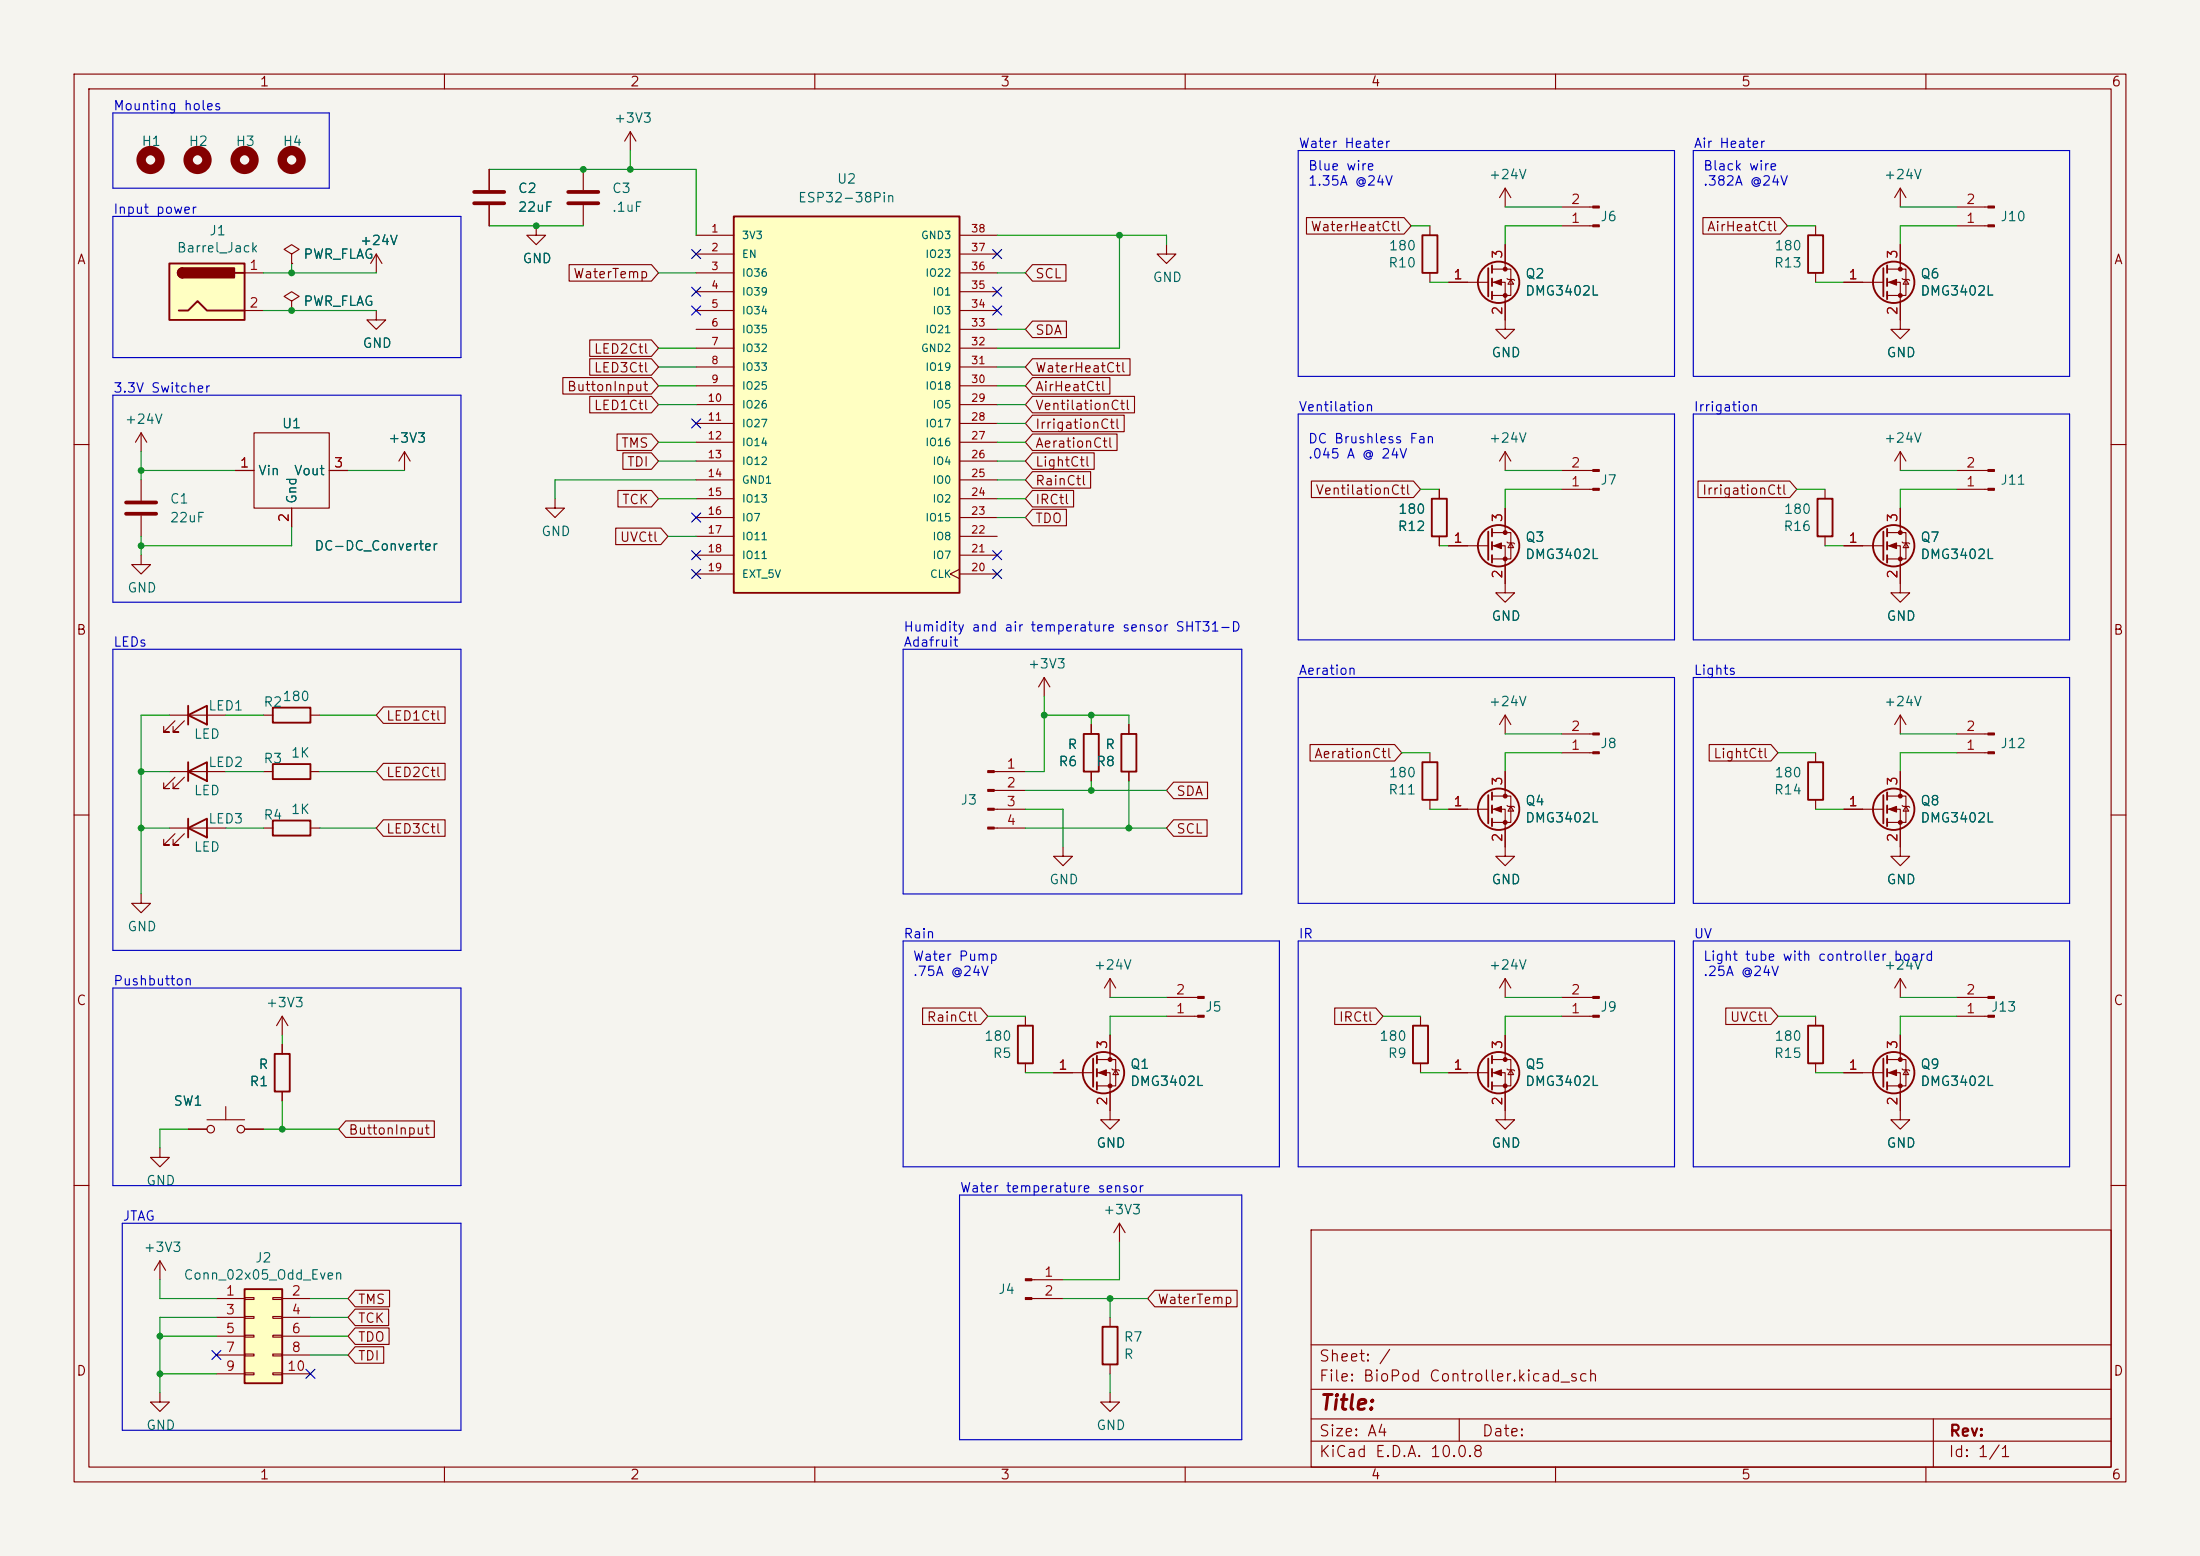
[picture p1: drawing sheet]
<svg xmlns="http://www.w3.org/2000/svg" width="297mm" height="210mm" viewBox="0 0 297 210" stroke-linecap="round" stroke-linejoin="round" font-family="sans-serif">
<path d="M0 0h297v210h-297z" fill="#f5f4ef" stroke="#f5f4ef" stroke-width=".14"/>
<g fill="none" stroke="#840000" stroke-width=".15">
<path d="M10 10h277v190h-277zM12 12h273v186h-273zM60 10v2M110 10v2M160 10v2M210 10v2M260 10v2M157.5 33v1.3h1.2l-1.2 1.3-1.3-1.3h1.3M193 30.5v1.3M193 36.8v1.3M248.9 38.1h5.4M254.8 38.1h1.7v6.4h1.3l-1.3 1.2-1.2-1.2h1.2"/>
<path d="M254.8 36.3h2.5v3.6h-2.5M256.5 33v3.3M256.8 37.6l.1 .1h.8l.1 .1M257.3 37.7l.4 .7h-.8zM19 58.4l-.7 1.3M19 58.4l.8 1.3M19 58.4v2.6M39.4 40.6l1-.6-1-.6-1 .6 1 .6v1.3M39.4 41.9h.1M50.8 41.9v1.3h1.3l-1.3 1.3-1.3-1.3h1.3M10 60h2M19 64.8v2.8"/>
<path d="M19 69.6v2.8M246.4 66v1.3M246.4 72.4v1.3M248.9 73.7h5.4M254.8 71.9h2.5v3.5h-2.5M254.8 73.7h1.7v6.3h1.3l-1.3 1.3-1.2-1.3h1.2M256.5 61l-.7 1.2M256.5 61l.8 1.2M256.5 61v2.5M256.5 68.6v3.3M256.8 73.2l.1 .1h.8l.1 .1M257.3 73.3l.4 .6h-.8z"/>
<path d="M264.2 66h4.2M264.2 63.5h4.2M285 60h2M22.9 96.5h7.6M23.6 97.3l-1.5 1.5h.8h-.8v-.8M24.9 97.3l-1.5 1.5h.7h-.7v-.8M35.6 96.5h1.2M41.9 96.5h1.3M203.2 96.5v2.6M203.2 96.5l-.8 1.3M203.2 96.5l.8 1.3M210.8 99.1h4.2"/>
<path d="M10 110h2M134.2 109.2h4.2M134.2 104.1h4.2M134.2 106.7h4.2M134.2 111.8h4.2M195.6 109.2h5.3M201.4 109.2h1.8v6.4h1.3l-1.3 1.2-1.3-1.2h1.3M201.4 107.4h2.6v3.6h-2.6M203.2 104.1v3.3M203.5 108.7l.1 .1h.7l.2 .2M204 108.8l.3 .7h-.7zM210.8 101.6h4.2"/>
<path d="M285 110h2M191.8 137.2v1.2M203.2 139.7v3.3M38.1 141v1.2M38.1 147.3v1.3M191.8 143.5v1.3M195.6 144.8h5.3M201.4 144.8h1.8v6.3h1.3l-1.3 1.3-1.3-1.3h1.3M201.4 143h2.6v3.6h-2.6M203.5 144.3l.1 .1h.7l.2 .1M204 144.4l.3 .6h-.7zM10 160h2"/>
<path d="M151.1 165.1l-.7 1.3M151.1 165.1l.8 1.3M151.1 165.1v2.5M177 166h108v32h-108zM285 160h2M60 198v2M110 198v2M160 198v2M177 194.5h108M177 191.5h108M177 187.5h108M177 181.5h108"/>
<path d="M197 191.5v3M210 198v2M260 198v2M261 191.5v6.5"/>
</g>
<g fill="none" stroke="#840000" stroke-width=".25">
<path d="M192 31.8h2.1v5h-2.1zM254.3 36.2v3.8M254.8 35.8v1M254.8 37.6v1M254.8 39.4v1M245.4 67.3h2v5.1h-2zM254.3 71.8v3.8M254.8 71.4v1M254.8 73.2v1M254.8 74.9v1M25.4 96.5l2.5-1.2v2.5zM25.4 95.3v2.5"/>
<path d="M36.8 95.5h5.1v2h-5.1zM200.9 107.3v3.8M201.4 106.9v1.1M201.4 108.7v1M201.4 110.5v1M190.8 138.4h2v5.1h-2zM37.1 142.2h2v5.1h-2zM200.9 142.9v3.8M201.4 142.5v1M201.4 144.3v1M201.4 146.1v1"/>
<circle cx="255.7" cy="38.1" r="2.79"/>
<circle cx="255.7" cy="73.7" r="2.79"/>
<circle cx="202.3" cy="109.2" r="2.79"/>
<circle cx="202.3" cy="144.8" r="2.79"/>
</g>
<g fill="#840000" stroke="#840000" stroke-width=".15">
<path d="M201.7 109.2l1-.4v.8z"/>
<path d="M268.4 65.9h.8v.3h-.8z"/>
<path d="M268.4 63.4h.8v.2h-.8z"/>
<path d="M201.7 144.8l1-.4v.8z"/>
<path d="M255 73.7l1-.4v.7z"/>
<path d="M215 101.5h.9v.2h-.9z"/>
<path d="M215 98.9h.9v.3h-.9z"/>
<path d="M133.3 104h.9v.3h-.9z"/>
<path d="M133.3 106.6h.9v.2h-.9z"/>
<path d="M133.3 109.1h.9v.2h-.9z"/>
<path d="M133.3 111.6h.9v.3h-.9z"/>
<path d="M255 38.1l1-.4v.8z"/>
<circle cx="203.2" cy="107.4" r=".25"/>
<circle cx="203.2" cy="111" r=".25"/>
<circle cx="203.2" cy="143" r=".25"/>
<circle cx="203.2" cy="146.6" r=".25"/>
<circle cx="256.5" cy="71.9" r=".25"/>
<circle cx="256.5" cy="75.4" r=".25"/>
<circle cx="256.5" cy="36.3" r=".25"/>
<circle cx="256.5" cy="39.9" r=".25"/>
</g>
<path d="M17 67.8h4.1M17 69.3h4.1" fill="none" stroke="#840000" stroke-width=".51"/>
<path d="M22.9 35.6h10.1v7.6h-10.1z" fill="#ffffc2"/>
<g fill="none" stroke="#840000" stroke-width=".25">
<path d="M22.9 35.6h10.1v7.6h-10.1zM24.6 36.2a.64 .64 0 0 0-.6 .6 .64 .64 0 0 0 .6 .7M31.7 36.8h1.3M24.1 41.9h1.3l1.3-1.3 1.2 1.3h5.1M193.3 67.3h2v5.1h-2zM244.1 102.9h2v5.1h-2zM254.3 107.3v3.8M254.8 106.9v1.1M254.8 108.7v1M254.8 110.5v1M137.4 138.4h2v5.1h-2z"/>
<circle cx="255.7" cy="109.2" r="2.79"/>
</g>
<g fill="#840000" stroke="#840000" stroke-width=".25">
<path d="M24.2 36.4l.4-.2v1.3a.63 .63 0 0 1-.5-.4 .63 .63 0 0 1 .1-.7z"/>
<path d="M24.6 36.2h7v1.3h-7z"/>
</g>
<g fill="none" stroke="#840000" stroke-width=".15">
<path d="M33 36.8h2.6M66 22.9v2.8M66 27.7v2.8M72.4 30.5v1.3h1.3l-1.3 1.2-1.3-1.2h1.3M203.2 25.4l-.8 1.3M203.2 25.4l.8 1.3M203.2 25.4v2.5M210.8 30.5h4.2M210.8 27.9h4.2M33 41.9h2.6M203.2 43.2v1.3h1.3l-1.3 1.2-1.3-1.2h1.3M19 74.9v1.3h1.3l-1.3 1.3-1.2-1.3h1.2"/>
<path d="M54.6 61l-.8 1.2M54.6 61l.8 1.2M54.6 61v2.5M194.3 66v1.3M194.3 72.4v1.3M256.5 96.5v2.6M256.5 96.5l-.7 1.3M256.5 96.5l.8 1.3M264.2 99.1h4.2M245.1 101.6v1.3M245.1 108v1.2M248.9 109.2h5.4"/>
<path d="M254.8 107.4h2.5v3.6h-2.5M254.8 109.2h1.7v6.4h1.3l-1.3 1.2-1.2-1.2h1.2M256.5 104.1v3.3M256.8 108.7l.1 .1h.8l.1 .2M257.3 108.8l.4 .7h-.8zM264.2 101.6h4.2M19 120.7v1.2h1.3l-1.3 1.3-1.2-1.3h1.2M138.4 137.2v1.2M203.2 132.1v2.5M203.2 132.1l-.8 1.3M203.2 132.1l.8 1.3M256.5 132.1v2.5"/>
<path d="M256.5 132.1l-.7 1.3M256.5 132.1l.8 1.3M264.2 137.2h4.2M264.2 134.6h4.2M138.4 143.5v1.3M139.3 172.7h4.2M139.3 175.3h4.2"/>
</g>
<g fill="none" stroke="#840000" stroke-width="1.3">
<circle cx="20.3" cy="21.6" r="1.27"/>
<circle cx="26.7" cy="21.6" r="1.27"/>
<circle cx="33" cy="21.6" r="1.27"/>
</g>
<g fill="#840000" stroke="#840000" stroke-width=".15">
<path d="M215 30.4h.9v.2h-.9z"/>
<path d="M215 27.8h.9v.3h-.9z"/>
<path d="M138.4 172.6h.9v.2h-.9z"/>
<path d="M138.4 175.1h.9v.3h-.9z"/>
<path d="M255 109.2l1-.4v.8z"/>
<path d="M268.4 101.5h.8v.2h-.8z"/>
<path d="M268.4 98.9h.8v.3h-.8z"/>
<path d="M268.4 137h.8v.3h-.8z"/>
<path d="M268.4 134.5h.8v.2h-.8z"/>
<circle cx="256.5" cy="107.4" r=".25"/>
<circle cx="256.5" cy="111" r=".25"/>
</g>
<path d="M64 25.9h4.1M64 27.4h4.1" fill="none" stroke="#840000" stroke-width=".51"/>
<path d="M99.1 29.2h30.4v50.8h-30.4z" fill="#ffffc2"/>
<g fill="none" stroke="#840000" stroke-width=".25">
<path d="M99.1 29.2h30.4v50.8h-30.4zM200.9 36.2v3.8M201.4 35.8v1M201.4 37.6v1M201.4 39.4v1M146.3 99.1h2v5h-2zM151.4 99.1h2v5h-2zM25.4 111.8l2.5-1.3v2.5zM25.4 104.1l2.5-1.2v2.5zM25.4 102.9v2.5M25.4 110.5v2.5M36.8 110.7h5.1v2.1h-5.1z"/>
<path d="M192 102.9h2.1v5.1h-2.1zM244.1 138.4h2v5.1h-2zM147.6 142.9v3.8M148.1 142.5v1M148.1 144.3v1M148.1 146.1v1M254.3 142.9v3.8M254.8 142.5v1M254.8 144.3v1M254.8 146.1v1M148.8 179.1h2.1v5.1h-2.1z"/>
<circle cx="202.3" cy="38.1" r="2.79"/>
<circle cx="149" cy="144.8" r="2.79"/>
<circle cx="255.7" cy="144.8" r="2.79"/>
</g>
<g fill="none" stroke="#840000" stroke-width=".15">
<path d="M85.1 17.8l-.8 1.3M85.1 17.8l.8 1.3M85.1 17.8v2.5M39.4 34.3l1-.6-1-.7-1 .7 1 .6v1.3M39.4 35.6h.1M50.8 34.3l-.8 1.3M50.8 34.3l.8 1.3M50.8 34.3v2.5M78.7 22.9v2.8M78.7 27.7v2.8M94 31.8h5.1M94 34.3h5.1"/>
<path d="M94 36.8h5.1M94 39.4h5.1M129.5 31.8h5.1M129.5 34.3h5.1M129.5 36.8h5.1M129.5 39.4h5.1M195.6 38.1h5.3M201.4 36.3h2.6v3.6h-2.6M201.4 38.1h1.8v5.1M203.2 33v3.3M203.5 37.6l.1 .1h.7l.2 .1M204 37.7l.3 .7h-.7z"/>
<path d="M256.5 25.4v2.5M256.5 25.4l-.7 1.3M256.5 25.4l.8 1.3M34.3 58.4h10.1v10.2h-10.1zM94 41.9h5.1M94 44.5h5.1M94 47h5.1M94 49.5h5.1M94 52.1h5.1M94 54.6h5.1M94 57.2h5.1M94 59.7h5.1"/>
<path d="M129.5 41.9h5.1M129.5 44.5h5.1M129.5 47h5.1M129.5 49.5h5.1M129.5 52.1h5.1M129.5 54.6h5.1M129.5 57.2h5.1M129.5 59.7h5.1M31.7 63.5h2.6M39.4 68.6v2.5M44.4 63.5h2.6M74.9 67.3v1.3h1.3l-1.3 1.3-1.2-1.3h1.2"/>
<path d="M94 62.2h5.1M94 64.8h5.1M94 67.3h5.1M94 69.9h5.1M94 72.4h5.1M94 74.9h5.1M94 77.5h5.1M129.5 76.8l-1.2 .7 1.2 .6M129.5 62.2h5.1M129.5 64.8h5.1M129.5 67.3h5.1M129.5 69.9h5.1"/>
<path d="M129.5 72.4h5.1M129.5 74.9h5.1M129.5 77.5h5.1M203.2 61v2.5M203.2 61l-.8 1.2M203.2 61l.8 1.2M141 91.4l-.8 1.3M141 91.4l.7 1.3M141 91.4v2.6M147.3 97.8v1.3M152.4 97.8v1.3M22.9 111.8h7.6"/>
<path d="M22.9 104.1h7.6M23.6 112.5l-1.5 1.5h.8h-.8v-.7M23.6 104.9l-1.5 1.5h.8h-.8v-.7M24.9 112.5l-1.5 1.5h.7h-.7v-.7M24.9 104.9l-1.5 1.5h.7h-.7v-.7M35.6 111.8h1.2M41.9 111.8h1.3M143.5 114.3v1.3h1.3l-1.3 1.2-1.3-1.2h1.3M147.3 104.1v1.3M152.4 104.1v1.3M193 101.6v1.3M193 108v1.2"/>
<path d="M149.9 132.1v2.5M149.9 139.7v3.3M149.9 132.1l-.8 1.3M149.9 132.1l.7 1.3M157.5 137.2h4.2M157.5 134.6h4.2M210.8 137.2h4.2M210.8 134.6h4.2M245.1 137.2v1.2M256.5 139.7v3.3M142.2 144.8h5.4M148.1 143h2.5v3.6h-2.5"/>
<path d="M148.1 144.8h1.8v6.3h1.2l-1.2 1.3-1.3-1.3h1.3M150.1 144.3l.1 .1h.8l.1 .1M150.6 144.4l.4 .6h-.8zM245.1 143.5v1.3M248.9 144.8h5.4M254.8 143h2.5v3.6h-2.5M254.8 144.8h1.7v6.3h1.3l-1.3 1.3-1.2-1.3h1.2M256.8 144.3l.1 .1h.8l.1 .1M257.3 144.4l.4 .6h-.8zM149.9 177.8v1.3M149.9 184.2v1.2"/>
</g>
<g fill="#840000" stroke="#840000" stroke-width=".15">
<path d="M201.7 38.1l1-.4v.8z"/>
<path d="M215 137h.9v.3h-.9z"/>
<path d="M215 134.5h.9v.2h-.9z"/>
<path d="M255 144.8l1-.4v.8z"/>
<path d="M161.7 137h.9v.3h-.9z"/>
<path d="M161.7 134.5h.9v.2h-.9z"/>
<path d="M148.3 144.8l1.1-.4v.8z"/>
<circle cx="203.2" cy="36.3" r=".25"/>
<circle cx="203.2" cy="39.9" r=".25"/>
<circle cx="256.5" cy="143" r=".25"/>
<circle cx="256.5" cy="146.6" r=".25"/>
<circle cx="149.9" cy="143" r=".25"/>
<circle cx="149.9" cy="146.6" r=".25"/>
</g>
<path d="M76.7 25.9h4.1M76.7 27.4h4.1" fill="none" stroke="#840000" stroke-width=".51"/>
<path d="M33 174h5.1v12.7h-5.1z" fill="#ffffc2"/>
<g fill="none" stroke="#840000" stroke-width=".25">
<path d="M244.1 31.8h2v5h-2zM200.9 71.8v3.8M201.4 71.4v1M201.4 73.2v1M201.4 74.9v1M36.8 103.1h5.1v2.1h-5.1zM33 174h5.1v12.7h-5.1z"/>
<circle cx="202.3" cy="73.7" r="2.79"/>
</g>
<g fill="none" stroke="#840000" stroke-width=".15">
<path d="M39.4 35.6h.1M66 22.9v2.8M66 27.7v2.8M76.8 35.7h11.1l1 1.1-1 1.1h-11.1zM139.4 35.7h4.5v2.2h-4.5l-1-1.1zM176.4 29.4h13.1l1 1.1-1 1.1h-13.1zM195.6 38.1h2.5M203.2 33v2.6M229.9 29.4h10.4l1 1.1-1 1.1h-10.4zM245.1 30.5v1.3M245.1 36.8v1.3M248.9 38.1h2.6"/>
<path d="M256.5 33v2.6M264.2 30.5h4.2M264.2 27.9h4.2M39.4 41.9h.1M76 51h11.9l1 1.1-1 1.1h-11.9zM79.6 45.9h8.3l1 1.1-1 1.1h-8.3zM79.6 48.4h8.3l1 1.1-1 1.1h-8.3zM79.6 53.5h8.3l1 1.1-1 1.1h-8.3zM83.3 58.6h4.6l1 1.1-1 1.1h-4.6zM139.4 43.3h4.6v2.3h-4.6l-1-1.1zM139.4 53.5h13.8v2.2h-13.8l-1-1.1zM139.4 51h10.4v2.2h-10.4l-1-1.1z"/>
<path d="M139.4 48.4h13.2v2.2h-13.2l-1-1.1zM139.4 56h12.4v2.3h-12.4l-1-1.1zM139.4 58.6h11.4v2.2h-11.4l-1-1.1zM203.2 40.6v2.6M256.5 40.6v2.6M31.7 63.5h2.6M39.4 68.6v2.5M44.4 63.5h2.6M83.1 71.3h6.1l1 1.1-1 1.1h-6.1zM83.4 66.2h4.5l1 1.1-1 1.1h-4.5zM84.1 61.1h3.8l1 1.1-1 1.1h-3.8zM139.4 66.2h5.5v2.2h-5.5l-1-1.1z"/>
<path d="M139.4 63.7h7.8v2.2h-7.8l-1-1.1zM139.4 68.7h4.6v2.3h-4.6l-1-1.1zM139.4 61.1h8.3v2.2h-8.3l-1-1.1zM177 64.9h13.8l1 1.1-1 1.2h-13.8zM194.3 66v1.3M194.3 72.4v1.3M195.6 73.7h5.3M201.4 73.7h1.8v6.3h1.3l-1.3 1.3-1.3-1.3h1.3M201.4 71.9h2.6v3.5h-2.6M203.2 68.6v3.3M203.5 73.2l.1 .1h.7l.2 .1M204 73.3l.3 .6h-.7z"/>
<path d="M210.8 66h4.2M210.8 63.5h4.2M229.2 64.9h12.4l1 1.1-1 1.2h-12.4zM248.9 73.7h2.6M256.5 68.6v2.5M256.5 76.2v2.5M51.8 95.4h8.3v2.2h-8.3l-1-1.1zM147.3 97.8v1.3M152.4 97.8v1.3M35.6 104.1h1.2M41.9 104.1h1.3M51.8 103h8.3v2.3h-8.3l-1-1.2z"/>
<path d="M51.8 110.6h8.3v2.3h-8.3l-1-1.1zM147.3 104.1v1.3M152.4 104.1v1.3M158.4 105.6h4.6v2.2h-4.6l-.9-1.1zM158.4 110.6h4.6v2.3h-4.6l-.9-1.1zM176.9 100.5h11.4l.9 1.1-.9 1.1h-11.4zM195.6 109.2h2.5M203.2 104.1v2.6M203.2 111.8v2.5M230.7 100.5h8.4l.9 1.1-.9 1.1h-8.4zM248.9 109.2h2.6M256.5 104.1v2.6"/>
<path d="M256.5 111.8v2.5M38.1 137.2l-.8 1.2M38.1 137.2l.8 1.2M38.1 137.2v2.5M124.5 136h7.9l.9 1.2-.9 1.1h-7.9zM149.9 139.7v2.5M180.2 136h5.5l1 1.2-1 1.1h-5.5zM203.2 139.7v2.5M233 136h6.1l.9 1.2-.9 1.1h-6.1zM256.5 139.7v2.5M21.6 154.9v1.3h1.3l-1.3 1.3-1.3-1.3h1.3M25.4 152.4h2.5"/>
<path d="M27.9 151.1h5.1M30.5 149.4v1.7M33 152.4h2.6M38.1 141v1.2M38.1 147.3v1.3M46.7 151.3h11.9v2.2h-11.9l-1-1.1zM142.2 144.8h2.6M149.9 147.3v2.6M195.6 144.8h2.5M203.2 147.3v2.6M248.9 144.8h2.6M256.5 147.3v2.6"/>
<path d="M21.6 170.2l-.8 1.3M21.6 170.2l.8 1.3M21.6 170.2v2.5M29.2 175.3h3.8M29.2 177.8h3.8M33 175.1h1.3v.3h-1.3zM33 177.7h1.3v.2h-1.3zM36.8 175.1h1.3v.3h-1.3zM36.8 177.7h1.3v.2h-1.3zM38.1 175.3h3.8M38.1 177.8h3.8M47.9 174.1h4.7v2.3h-4.7l-.9-1.1z"/>
<path d="M47.9 176.7h4.6v2.2h-4.6l-.9-1.1zM47.9 179.2h4.6v2.3h-4.6l-.9-1.2zM155.9 174.1h11.1v2.3h-11.1l-1-1.1zM21.6 188v1.2h1.3l-1.3 1.3-1.3-1.3h1.3M29.2 180.3h3.8M29.2 182.9h3.8M29.2 185.4h3.8M33 180.2h1.3v.3h-1.3zM33 182.8h1.3v.2h-1.3zM33 185.3h1.3v.2h-1.3zM36.8 180.2h1.3v.3h-1.3zM36.8 182.8h1.3v.2h-1.3z"/>
<path d="M36.8 185.3h1.3v.2h-1.3zM38.1 180.3h3.8M38.1 182.9h3.8M38.1 185.4h3.8M47.9 181.8h3.9v2.2h-3.9l-.9-1.1zM149.9 188v1.2h1.2l-1.2 1.3-1.3-1.3h1.3"/>
<circle cx="28.4" cy="152.4" r=".51"/>
<circle cx="32.5" cy="152.4" r=".51"/>
</g>
<g fill="#840000" stroke="#840000" stroke-width=".15">
<path d="M268.4 30.4h.8v.2h-.8z"/>
<path d="M268.4 27.8h.8v.3h-.8z"/>
<path d="M215 65.9h.9v.3h-.9z"/>
<path d="M215 63.4h.9v.2h-.9z"/>
<path d="M201.7 73.7l1-.4v.7z"/>
<circle cx="203.2" cy="71.9" r=".25"/>
<circle cx="203.2" cy="75.4" r=".25"/>
</g>
<circle cx="39.4" cy="21.6" r="1.27" fill="none" stroke="#840000" stroke-width="1.3"/>
<g fill="none" stroke="#0000c2" stroke-width=".15">
<path d="M15.2 15.2h29.2v10.2h-29.2zM15.2 29.2h47v19.1h-47zM175.3 20.3h50.8v30.5h-50.8zM228.6 20.3h50.8v30.5h-50.8zM15.2 53.3h47v28h-47zM175.3 55.9h50.8v30.5h-50.8zM228.6 55.9h50.8v30.5h-50.8zM15.2 87.6h47v40.7h-47zM121.9 87.6h45.7v33.1h-45.7zM175.3 91.4h50.8v30.5h-50.8zM228.6 91.4h50.8v30.5h-50.8zM15.2 133.4h47v26.6h-47z"/>
<path d="M121.9 127h50.8v30.5h-50.8zM175.3 127h50.8v30.5h-50.8zM228.6 127h50.8v30.5h-50.8zM16.5 165.1h45.7v27.9h-45.7zM129.5 161.3h38.1v33h-38.1z"/>
</g>
<g fill="none" stroke="#009600" stroke-width=".15">
<path d="M35.6 36.8h15.2M39.4 35.6v1.2M66 22.9h28v8.9M66 30.5h12.7M85.1 20.3v2.6M88.9 36.8h5.1M134.6 36.8h3.8M134.6 31.8h22.9v1.2M151.1 31.8v15.2h-16.5M190.5 30.5h2.5M193 38.1h2.6M203.2 27.9h7.6"/>
<path d="M210.8 30.5h-7.6v2.5M241.3 30.5h3.8M245.1 38.1h3.8M256.5 27.9h7.7M264.2 30.5h-7.7v2.5M35.6 41.9h15.2M88.9 47h5.1M88.9 54.6h5.1M88.9 52.1h5.1M88.9 49.5h5.1M88.9 59.7h5.1M134.6 54.6h3.8"/>
<path d="M134.6 52.1h3.8M134.6 49.5h3.8M134.6 59.7h3.8M134.6 44.5h3.8M134.6 57.2h3.8M19 61v3.8M19 72.4v2.5M19 63.5h12.7M39.4 71.1v2.6h-20.4M47 63.5h7.6M88.9 62.2h5.1M88.9 67.3h5.1"/>
<path d="M90.2 72.4h3.8M94 64.8h-19.1v2.5M134.6 62.2h3.8M134.6 64.8h3.8M134.6 67.3h3.8M134.6 69.9h3.8M191.8 66h2.5M194.3 73.7h1.3M203.2 63.5h7.6M210.8 66h-7.6v2.6M242.6 66h3.8M246.4 73.7h2.5"/>
<path d="M256.5 63.5h7.7M264.2 66h-7.7v2.6M22.9 96.5h-3.9v24.2M30.5 96.5h5.1M43.2 96.5h7.6M141 96.5h11.4v1.3M141 94v10.1h-2.6M147.3 96.5v1.3M203.2 99.1h7.6M256.5 99.1h7.7M19 111.8h3.9M19 104.1h3.9"/>
<path d="M30.5 111.8h5.1M30.5 104.1h5.1M43.2 111.8h7.6M43.2 104.1h7.6M138.4 106.7h19.1M138.4 111.8h19.1M138.4 109.2h5.1v5.1M147.3 105.4v1.3M152.4 105.4v6.4M189.2 101.6h3.8M193 109.2h2.6M210.8 101.6h-7.6v2.5"/>
<path d="M240 101.6h5.1M245.1 109.2h3.8M264.2 101.6h-7.7v2.5M38.1 139.7v1.3M133.3 137.2h5.1M149.9 134.6h7.6M157.5 137.2h-7.6v2.5M186.7 137.2h5.1M203.2 134.6h7.6M210.8 137.2h-7.6v2.5M240 137.2h5.1M256.5 134.6h7.7"/>
<path d="M264.2 137.2h-7.7v2.5M25.4 152.4h-3.8v2.5M35.6 152.4h10.1M38.1 148.6v3.8M138.4 144.8h3.8M191.8 144.8h3.8M245.1 144.8h3.8M21.6 172.7v2.6h7.6M29.2 177.8h-7.6v10.2M41.9 175.3h5.1M41.9 177.8h5.1M143.5 175.3h11.4"/>
<path d="M149.9 175.3v2.5M151.1 167.6v5.1h-7.6M21.6 180.3h7.6M21.6 185.4h7.6M41.9 180.3h5.1M41.9 182.9h5.1M149.9 185.4v2.6"/>
</g>
<g fill="none" stroke="#000084" stroke-width=".15">
<path d="M93.4 33.7l1.2 1.2M93.4 38.8l1.2 1.2M94.6 33.7l-1.2 1.2M94.6 38.8l-1.2 1.2M134 38.8l1.2 1.2M134 33.7l1.2 1.2M135.2 38.8l-1.2 1.2M135.2 33.7l-1.2 1.2M93.4 41.3l1.2 1.2M93.4 56.5l1.2 1.3M94.6 41.3l-1.2 1.2M94.6 56.5l-1.2 1.3"/>
<path d="M134 41.3l1.2 1.2M135.2 41.3l-1.2 1.2M93.4 76.9l1.2 1.2M93.4 74.3l1.2 1.2M93.4 69.2l1.2 1.3M94.6 74.3l-1.2 1.2M94.6 76.9l-1.2 1.2M94.6 69.2l-1.2 1.3M134 74.3l1.2 1.2M134 76.9l1.2 1.2M135.2 74.3l-1.2 1.2M135.2 76.9l-1.2 1.2"/>
<path d="M28.6 182.3l1.2 1.2M29.8 182.3l-1.2 1.2M41.3 184.8l1.2 1.2M42.5 184.8l-1.2 1.2"/>
</g>
<g fill="#009600">
<circle cx="147.3" cy="106.7" r=".46"/>
<circle cx="152.4" cy="111.8" r=".46"/>
<circle cx="141" cy="96.5" r=".46"/>
<circle cx="147.3" cy="96.5" r=".46"/>
<circle cx="72.4" cy="30.5" r=".46"/>
<circle cx="85.1" cy="22.9" r=".46"/>
<circle cx="78.7" cy="22.9" r=".46"/>
<circle cx="21.6" cy="180.3" r=".46"/>
<circle cx="21.6" cy="185.4" r=".46"/>
<circle cx="38.1" cy="152.4" r=".46"/>
<circle cx="19" cy="63.5" r=".46"/>
<circle cx="19" cy="73.7" r=".46"/>
<circle cx="39.4" cy="36.8" r=".46"/>
<circle cx="39.4" cy="41.9" r=".46"/>
<circle cx="19" cy="111.8" r=".46"/>
<circle cx="19" cy="104.1" r=".46"/>
<circle cx="149.9" cy="175.3" r=".46"/>
<circle cx="151.1" cy="31.8" r=".46"/>
</g>
<text font-size="2" fill="#840000" x="178" y="190.8">Title:</text>
<g font-size="1.5" fill="#840000">
<text x="178" y="184.1">Sheet: /</text>
<text x="178" y="186.8">File: BioPod Controller.kicad_sch</text>
<text x="178" y="197">KiCad E.D.A. 10.0.8</text>
<text x="178" y="194.2">Size: A4</text>
<text x="200" y="194.2">Date:</text>
<text x="263" y="197">Id: 1/1</text>
<text x="263" y="194.2">Rev:</text>
</g>
<g font-size="1.3" fill="#840000">
<text x="35" y="12">1</text>
<text x="85" y="12">2</text>
<text x="135" y="12">3</text>
<text x="185" y="12">4</text>
<text x="235" y="12">5</text>
<text x="285" y="12">6</text>
<text x="10.3" y="36">A</text>
<text x="176.8" y="31.5">WaterHeatCtl</text>
<text x="230.4" y="31.5">AirHeatCtl</text>
<text x="285.3" y="36">A</text>
<text x="77.3" y="37.9">WaterTemp</text>
<text x="139.7" y="37.9">SCL</text>
<text x="139.7" y="45.5">SDA</text>
<text x="76.5" y="53.1">ButtonInput</text>
<text x="80.1" y="48">LED2Ctl</text>
<text x="80.1" y="50.6">LED3Ctl</text>
<text x="139.7" y="53.1">AirHeatCtl</text>
<text x="139.7" y="50.6">WaterHeatCtl</text>
<text x="80.1" y="55.7">LED1Ctl</text>
<text x="139.7" y="55.7">VentilationCtl</text>
<text x="139.7" y="58.2">IrrigationCtl</text>
<text x="83.8" y="60.7">TMS</text>
<text x="84.6" y="63.3">TDI</text>
<text x="139.7" y="60.7">AerationCtl</text>
<text x="139.7" y="65.8">RainCtl</text>
<text x="139.7" y="63.3">LightCtl</text>
<text x="83.9" y="68.4">TCK</text>
<text x="139.7" y="68.4">IRCtl</text>
<text x="139.7" y="70.9">TDO</text>
<text x="177.5" y="67.1">VentilationCtl</text>
<text x="229.7" y="67.1">IrrigationCtl</text>
<text x="83.6" y="73.4">UVCtl</text>
<text x="10.2" y="86">B</text>
<text x="285.2" y="86">B</text>
<text x="52" y="97.6">LED1Ctl</text>
<text x="52" y="105.2">LED2Ctl</text>
<text x="158.7" y="107.7">SDA</text>
<text x="177.3" y="102.7">AerationCtl</text>
<text x="231.2" y="102.7">LightCtl</text>
<text x="52" y="112.8">LED3Ctl</text>
<text x="158.7" y="112.8">SCL</text>
<text x="10.2" y="136">C</text>
<text x="285.2" y="136">C</text>
<text x="125" y="138.2">RainCtl</text>
<text x="180.7" y="138.2">IRCtl</text>
<text x="233.5" y="138.2">UVCtl</text>
<text x="47" y="153.5">ButtonInput</text>
<text x="48.2" y="176.3">TMS</text>
<text x="48.2" y="178.9">TCK</text>
<text x="156.2" y="176.3">WaterTemp</text>
<text x="10.2" y="186">D</text>
<text x="48.2" y="183.9">TDI</text>
<text x="48.2" y="181.4">TDO</text>
<text x="285.2" y="186">D</text>
<text x="35" y="200">1</text>
<text x="85" y="200">2</text>
<text x="135" y="200">3</text>
<text x="185" y="200">4</text>
<text x="235" y="200">5</text>
<text x="285" y="200">6</text>
</g>
<g font-size="1.3" fill="#0000c2">
<text x="15.2" y="15.2">Mounting holes</text>
<text x="175.2" y="20.3">Water Heater</text>
<text x="176.5" y="23.3">Blue wire</text>
<text x="228.6" y="20.3">Air Heater</text>
<text x="229.8" y="23.3">Black wire</text>
<text x="15.2" y="29.2">Input power</text>
<text x="176.5" y="25.4">1.35A @24V</text>
<text x="229.8" y="25.4">.382A @24V</text>
<text x="15.2" y="53.3">3.3V Switcher</text>
<text x="175.2" y="55.9">Ventilation</text>
<text x="228.6" y="55.9">Irrigation</text>
<text x="176.5" y="60.2">DC Brushless Fan</text>
<text x="176.5" y="62.2">.045 A @ 24V</text>
<text x="15.2" y="87.6">LEDs</text>
<text x="121.9" y="85.6">Humidity and air temperature sensor SHT31-D</text>
<text x="121.9" y="87.6">Adafruit</text>
<text x="175.2" y="91.4">Aeration</text>
<text x="228.6" y="91.4">Lights</text>
<text x="121.9" y="127">Rain</text>
<text x="123.2" y="130">Water Pump</text>
<text x="175.2" y="127">IR</text>
<text x="228.6" y="127">UV</text>
<text x="229.8" y="130">Light tube with controller board</text>
<text x="15.2" y="133.3">Pushbutton</text>
<text x="123.2" y="132.1">.75A @24V</text>
<text x="229.8" y="132.1">.25A @24V</text>
<text x="129.5" y="161.3">Water temperature sensor</text>
<text x="16.5" y="165.1">JTAG</text>
</g>
<g font-size="1.3" fill="#006464">
<text x="82.8" y="16.9">+3V3</text>
<text x="19" y="20">H1</text>
<text x="25.4" y="20">H2</text>
<text x="31.7" y="20">H3</text>
<text x="38.1" y="20">H4</text>
<text x="69.8" y="26.4">C2</text>
<text x="69.8" y="28.9">22uF</text>
<text x="82.5" y="26.4">C3</text>
<text x="82.5" y="28.9">.1uF</text>
<text x="107.6" y="27.6">ESP32-38Pin</text>
<text x="112.9" y="25.1">U2</text>
<text x="200.9" y="24.5">+24V</text>
<text x="254.3" y="24.5">+24V</text>
<text x="23.8" y="34.4">Barrel_Jack</text>
<text x="28.2" y="32.1">J1</text>
<text x="40.9" y="35.3">PWR_FLAG</text>
<text x="48.5" y="33.4">+24V</text>
<text x="70.5" y="35.8">GND</text>
<text x="187.4" y="34.1">180</text>
<text x="216" y="30.2">J6</text>
<text x="239.5" y="34.1">180</text>
<text x="270" y="30.2">J10</text>
<text x="40.9" y="41.6">PWR_FLAG</text>
<text x="155.5" y="38.4">GND</text>
<text x="187.3" y="36.4">R10</text>
<text x="205.8" y="37.9">Q2</text>
<text x="205.8" y="40.2">DMG3402L</text>
<text x="239.4" y="36.4">R13</text>
<text x="259.2" y="37.9">Q6</text>
<text x="259.2" y="40.2">DMG3402L</text>
<text x="48.9" y="47.3">GND</text>
<text x="201.3" y="48.5">GND</text>
<text x="254.6" y="48.5">GND</text>
<text x="16.8" y="57.5">+24V</text>
<text x="38" y="58.1">U1</text>
<text x="34.8" y="64.5">Vin</text>
<text x="39.6" y="64.5">Vout</text>
<text x="52.3" y="60.1">+3V3</text>
<text x="200.9" y="60.1">+24V</text>
<text x="216" y="65.7">J7</text>
<text x="254.3" y="60.1">+24V</text>
<text x="270" y="65.7">J11</text>
<text x="22.8" y="68.3">C1</text>
<text x="22.8" y="70.8">22uF</text>
<text x="40.3" y="68.1" transform="rotate(-90 40.3 68.1)">Gnd</text>
<text x="188.6" y="72">R12</text>
<text x="188.7" y="69.7">180</text>
<text x="240.7" y="72">R16</text>
<text x="240.7" y="69.7">180</text>
<text x="42.4" y="74.6">DC-DC_Converter</text>
<text x="73" y="72.7">GND</text>
<text x="205.8" y="73.5">Q3</text>
<text x="205.8" y="75.8">DMG3402L</text>
<text x="259.2" y="73.5">Q7</text>
<text x="259.2" y="75.8">DMG3402L</text>
<text x="17.1" y="80.3">GND</text>
<text x="201.3" y="84.1">GND</text>
<text x="254.6" y="84.1">GND</text>
<text x="35.5" y="95.7">R2</text>
<text x="38" y="94.9">180</text>
<text x="138.7" y="90.5">+3V3</text>
<text x="200.9" y="95.6">+24V</text>
<text x="254.3" y="95.6">+24V</text>
<text x="26.1" y="100">LED</text>
<text x="28" y="96.2">LED1</text>
<text x="144" y="101.4">R</text>
<text x="149.1" y="101.4">R</text>
<text x="216" y="101.3">J8</text>
<text x="270" y="101.3">J12</text>
<text x="26.1" y="107.6">LED</text>
<text x="28" y="103.8">LED2</text>
<text x="35.5" y="103.3">R3</text>
<text x="39.2" y="102.6">1K</text>
<text x="142.8" y="103.7">R6</text>
<text x="147.9" y="103.7">R8</text>
<text x="187.3" y="107.5">R11</text>
<text x="187.4" y="105.2">180</text>
<text x="239.4" y="107.5">R14</text>
<text x="239.5" y="105.2">180</text>
<text x="28" y="111.5">LED3</text>
<text x="35.5" y="110.9">R4</text>
<text x="39.2" y="110.2">1K</text>
<text x="129.6" y="108.9">J3</text>
<text x="205.8" y="109">Q4</text>
<text x="205.8" y="111.3">DMG3402L</text>
<text x="259.2" y="109">Q8</text>
<text x="259.2" y="111.3">DMG3402L</text>
<text x="26.1" y="115.3">LED</text>
<text x="141.6" y="119.7">GND</text>
<text x="201.3" y="119.7">GND</text>
<text x="254.6" y="119.7">GND</text>
<text x="17.1" y="126">GND</text>
<text x="147.6" y="131.2">+24V</text>
<text x="200.9" y="131.2">+24V</text>
<text x="254.3" y="131.2">+24V</text>
<text x="35.8" y="136.3">+3V3</text>
<text x="162.6" y="136.9">J5</text>
<text x="216" y="136.9">J9</text>
<text x="268.7" y="136.9">J13</text>
<text x="132.8" y="140.8">180</text>
<text x="133.9" y="143.1">R5</text>
<text x="186.1" y="140.8">180</text>
<text x="187.3" y="143.1">R9</text>
<text x="239.4" y="143.1">R15</text>
<text x="239.5" y="140.8">180</text>
<text x="23.3" y="149.6">SW1</text>
<text x="33.6" y="146.9">R1</text>
<text x="34.8" y="144.6">R</text>
<text x="152.5" y="144.6">Q1</text>
<text x="152.5" y="146.9">DMG3402L</text>
<text x="205.8" y="144.6">Q5</text>
<text x="205.8" y="146.9">DMG3402L</text>
<text x="259.2" y="144.6">Q9</text>
<text x="259.2" y="146.9">DMG3402L</text>
<text x="147.9" y="155.2">GND</text>
<text x="201.3" y="155.2">GND</text>
<text x="254.6" y="155.2">GND</text>
<text x="19.7" y="160.3">GND</text>
<text x="148.8" y="164.2">+3V3</text>
<text x="19.3" y="169.3">+3V3</text>
<text x="24.7" y="173">Conn_02x05_Odd_Even</text>
<text x="34.3" y="170.7">J2</text>
<text x="134.7" y="175">J4</text>
<text x="151.6" y="181.4">R7</text>
<text x="151.6" y="183.7">R</text>
<text x="19.7" y="193.3">GND</text>
<text x="147.9" y="193.3">GND</text>
</g>
<g font-size="1.3" fill="#a90000">
<text x="212" y="27.9">2</text>
<text x="265.3" y="27.9">2</text>
<text x="203.1" y="35" transform="rotate(-90 203.1 35)">3</text>
<text x="212" y="30.4">1</text>
<text x="256.5" y="35" transform="rotate(-90 256.5 35)">3</text>
<text x="265.3" y="30.4">1</text>
<text x="33.6" y="36.7">1</text>
<text x="33.6" y="41.8">2</text>
<text x="196.1" y="38">1</text>
<text x="249.5" y="38">1</text>
<text x="203.1" y="42.6" transform="rotate(-90 203.1 42.6)">2</text>
<text x="256.5" y="42.6" transform="rotate(-90 256.5 42.6)">2</text>
<text x="32.3" y="63.4">1</text>
<text x="45" y="63.4">3</text>
<text x="212" y="66">1</text>
<text x="212" y="63.4">2</text>
<text x="265.3" y="66">1</text>
<text x="265.3" y="63.4">2</text>
<text x="39.3" y="70.6" transform="rotate(-90 39.3 70.6)">2</text>
<text x="203.1" y="70.6" transform="rotate(-90 203.1 70.6)">3</text>
<text x="256.5" y="70.6" transform="rotate(-90 256.5 70.6)">3</text>
<text x="196.1" y="73.6">1</text>
<text x="249.5" y="73.6">1</text>
<text x="203.1" y="78.2" transform="rotate(-90 203.1 78.2)">2</text>
<text x="256.5" y="78.2" transform="rotate(-90 256.5 78.2)">2</text>
<text x="212" y="101.5">1</text>
<text x="212" y="99">2</text>
<text x="265.3" y="101.5">1</text>
<text x="265.3" y="99">2</text>
<text x="135.8" y="104.1">1</text>
<text x="135.8" y="106.6">2</text>
<text x="203.1" y="106.1" transform="rotate(-90 203.1 106.1)">3</text>
<text x="256.5" y="106.1" transform="rotate(-90 256.5 106.1)">3</text>
<text x="135.8" y="109.1">3</text>
<text x="135.8" y="111.7">4</text>
<text x="196.1" y="109.1">1</text>
<text x="203.1" y="113.8" transform="rotate(-90 203.1 113.8)">2</text>
<text x="249.5" y="109.1">1</text>
<text x="256.5" y="113.8" transform="rotate(-90 256.5 113.8)">2</text>
<text x="158.7" y="137.1">1</text>
<text x="158.7" y="134.5">2</text>
<text x="212" y="137.1">1</text>
<text x="212" y="134.5">2</text>
<text x="265.3" y="137.1">1</text>
<text x="265.3" y="134.5">2</text>
<text x="149.8" y="141.7" transform="rotate(-90 149.8 141.7)">3</text>
<text x="203.1" y="141.7" transform="rotate(-90 203.1 141.7)">3</text>
<text x="256.5" y="141.7" transform="rotate(-90 256.5 141.7)">3</text>
<text x="142.8" y="144.7">1</text>
<text x="149.8" y="149.3" transform="rotate(-90 149.8 149.3)">2</text>
<text x="196.1" y="144.7">1</text>
<text x="203.1" y="149.3" transform="rotate(-90 203.1 149.3)">2</text>
<text x="249.5" y="144.7">1</text>
<text x="256.5" y="149.3" transform="rotate(-90 256.5 149.3)">2</text>
<text x="140.9" y="172.6">1</text>
<text x="30.4" y="175.2">1</text>
<text x="30.4" y="177.7">3</text>
<text x="39.3" y="175.2">2</text>
<text x="39.3" y="177.7">4</text>
<text x="140.9" y="175.2">2</text>
<text x="30.4" y="180.3">5</text>
<text x="30.4" y="182.8">7</text>
<text x="30.4" y="185.3">9</text>
<text x="38.7" y="185.3">10</text>
<text x="39.3" y="180.3">6</text>
<text x="39.3" y="182.8">8</text>
</g>
<g font-size="1" fill="#a90000">
<text x="95.9" y="31.6">1</text>
<text x="95.9" y="34.2">2</text>
<text x="131" y="34.2">37</text>
<text x="131" y="31.6">38</text>
<text x="95.9" y="36.7">3</text>
<text x="95.9" y="39.2">4</text>
<text x="95.9" y="41.8">5</text>
<text x="131" y="41.8">34</text>
<text x="131" y="39.2">35</text>
<text x="131" y="36.7">36</text>
<text x="95.9" y="44.3">6</text>
<text x="95.9" y="46.9">7</text>
<text x="131" y="46.9">32</text>
<text x="131" y="44.3">33</text>
<text x="95.9" y="49.4">8</text>
<text x="95.9" y="51.9">9</text>
<text x="131" y="51.9">30</text>
<text x="131" y="49.4">31</text>
<text x="95.5" y="54.5">10</text>
<text x="95.5" y="57">11</text>
<text x="95.5" y="59.6">12</text>
<text x="131" y="59.6">27</text>
<text x="131" y="57">28</text>
<text x="131" y="54.5">29</text>
<text x="95.5" y="62.1">13</text>
<text x="95.5" y="64.6">14</text>
<text x="131" y="64.6">25</text>
<text x="131" y="62.1">26</text>
<text x="95.5" y="67.2">15</text>
<text x="95.5" y="69.7">16</text>
<text x="131" y="69.7">23</text>
<text x="131" y="67.2">24</text>
<text x="95.5" y="72.3">17</text>
<text x="95.5" y="74.8">18</text>
<text x="95.5" y="77.3">19</text>
<text x="131" y="77.3">20</text>
<text x="131" y="74.8">21</text>
<text x="131" y="72.3">22</text>
</g>
<g font-size="1" fill="#006464">
<text x="100.1" y="32.5">3V3</text>
<text x="100.1" y="35.1">EN</text>
<text x="124.3" y="32.5">GND3</text>
<text x="124.8" y="35.1">IO23</text>
<text x="100.1" y="37.6">IO36</text>
<text x="100.1" y="40.1">IO39</text>
<text x="124.8" y="37.6">IO22</text>
<text x="125.8" y="40.1">IO1</text>
<text x="100.1" y="42.7">IO34</text>
<text x="100.1" y="45.2">IO35</text>
<text x="100.1" y="47.8">IO32</text>
<text x="124.3" y="47.8">GND2</text>
<text x="124.8" y="45.2">IO21</text>
<text x="125.8" y="42.7">IO3</text>
<text x="100.1" y="50.3">IO33</text>
<text x="100.1" y="52.8">IO25</text>
<text x="124.8" y="52.8">IO18</text>
<text x="124.8" y="50.3">IO19</text>
<text x="100.1" y="55.4">IO26</text>
<text x="100.1" y="57.9">IO27</text>
<text x="124.8" y="57.9">IO17</text>
<text x="125.8" y="55.4">IO5</text>
<text x="100.1" y="60.5">IO14</text>
<text x="100.1" y="63">IO12</text>
<text x="100.1" y="65.5">GND1</text>
<text x="124.8" y="60.5">IO16</text>
<text x="125.8" y="65.5">IO0</text>
<text x="125.8" y="63">IO4</text>
<text x="100.1" y="68.1">IO13</text>
<text x="100.1" y="70.6">IO7</text>
<text x="124.8" y="70.6">IO15</text>
<text x="125.8" y="68.1">IO2</text>
<text x="100.1" y="73.2">IO11</text>
<text x="100.1" y="75.7">IO11</text>
<text x="125.8" y="75.7">IO7</text>
<text x="125.8" y="73.2">IO8</text>
<text x="100.1" y="78.2">EXT_5V</text>
<text x="125.5" y="78.2">CLK</text>
</g>
</svg>
